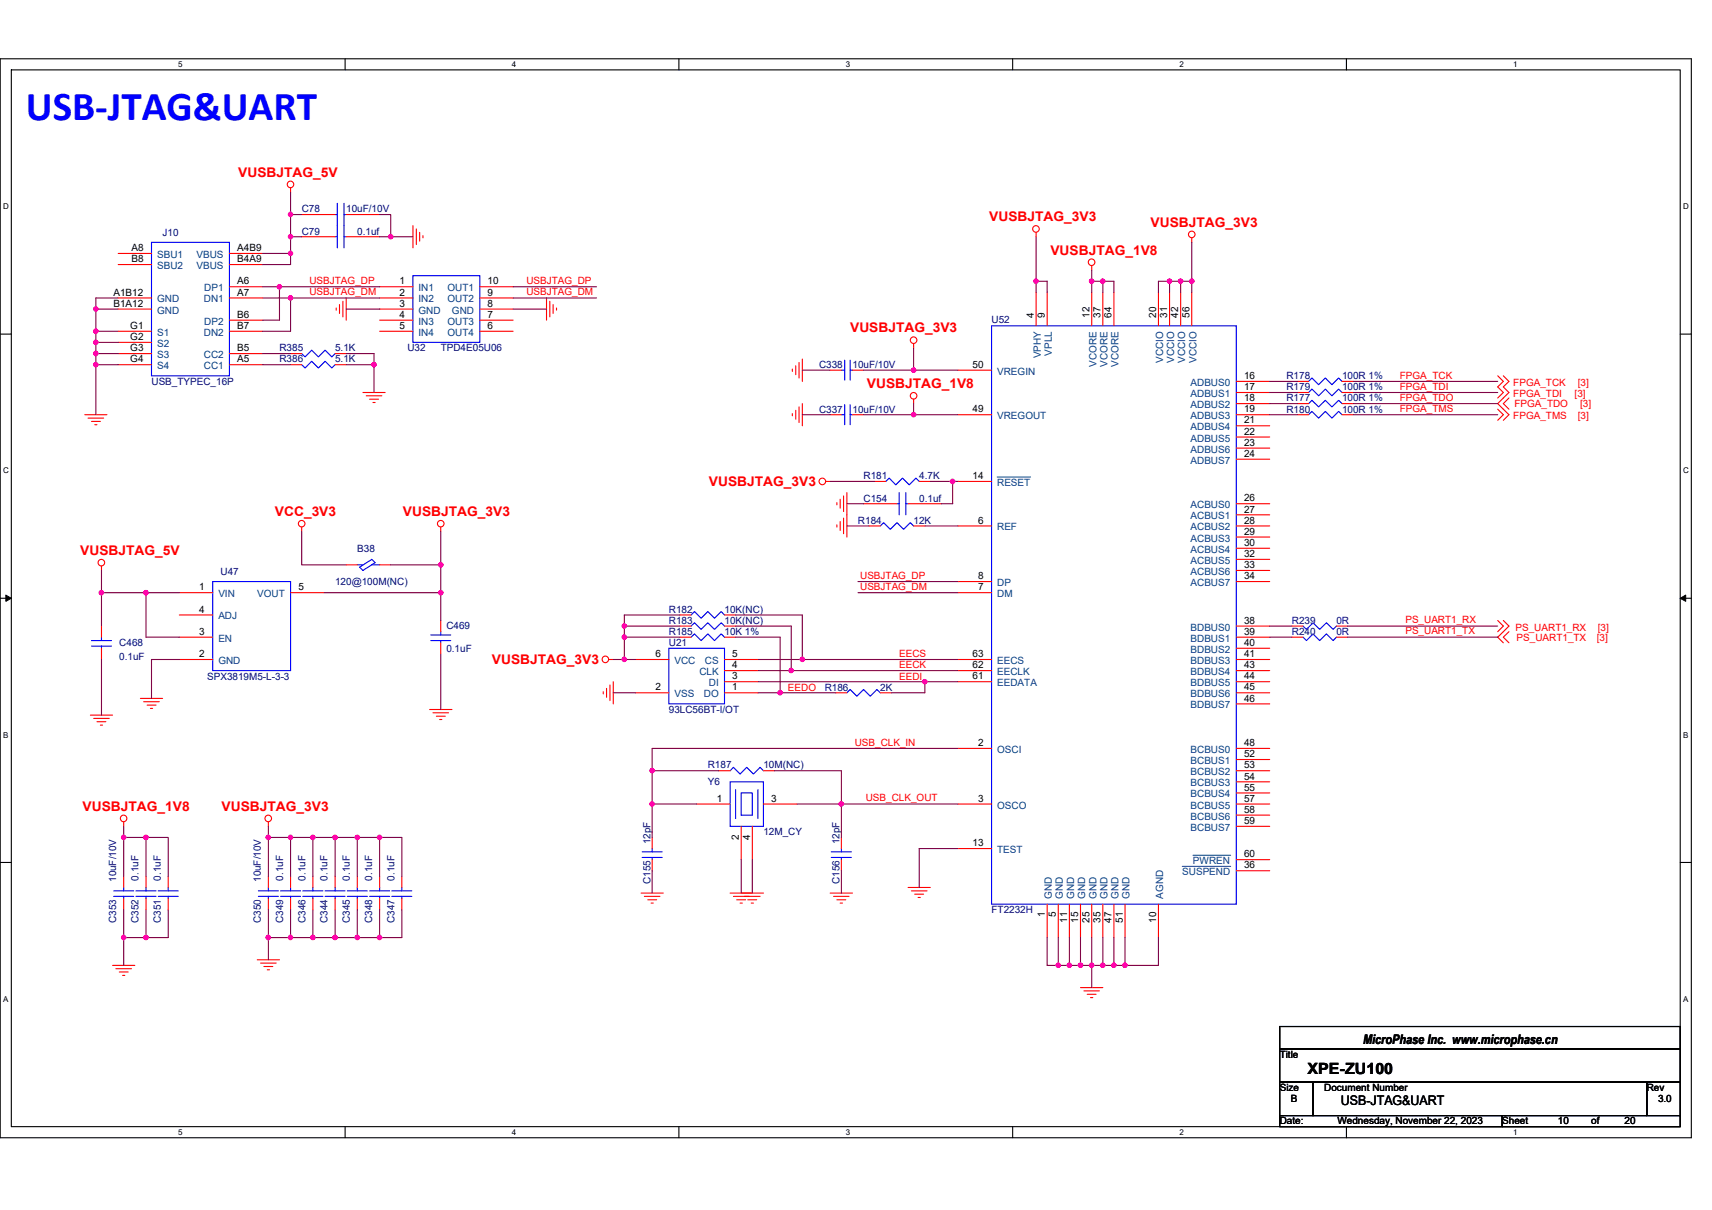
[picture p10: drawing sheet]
<svg xmlns="http://www.w3.org/2000/svg" width="297mm" height="210mm" viewBox="0 0 297 210" stroke-linecap="round" stroke-linejoin="round" font-family="sans-serif">
<path d="M0 10.2h293.5v187.2h-293.5zM2 12.1h289.5v183.4h-289.5z" fill="none" stroke="#000" stroke-width=".19"/>
<g fill="#fff">
<path d="M30.9 10.4h.8v1.6h-.8z"/>
<path d="M30.9 195.7h.8v1.6h-.8z"/>
</g>
<path d="M59.9 10.2v1.9M59.9 195.5v1.9" fill="none" stroke="#000" stroke-width=".19"/>
<g fill="#fff">
<path d="M88.8 10.4h.8v1.6h-.8z"/>
<path d="M88.8 195.7h.8v1.6h-.8z"/>
</g>
<path d="M117.8 10.2v1.9M117.8 195.5v1.9" fill="none" stroke="#000" stroke-width=".19"/>
<g fill="#fff">
<path d="M146.7 10.4h.8v1.6h-.8z"/>
<path d="M146.7 195.7h.8v1.6h-.8z"/>
</g>
<path d="M175.7 10.2v1.9M175.7 195.5v1.9" fill="none" stroke="#000" stroke-width=".19"/>
<g fill="#fff">
<path d="M204.7 10.4h.7v1.6h-.7z"/>
<path d="M204.7 195.7h.7v1.6h-.7z"/>
</g>
<path d="M233.6 10.2v1.9M233.6 195.5v1.9" fill="none" stroke="#000" stroke-width=".19"/>
<g fill="#fff">
<path d="M262.6 10.4h.7v1.6h-.7z"/>
<path d="M262.6 195.7h.7v1.6h-.7z"/>
<path d="M.5 35.1h1v1.5h-1z"/>
<path d="M292 35.1h1v1.5h-1z"/>
<path d="M.5 80.9h1v1.5h-1z"/>
<path d="M292 80.9h1v1.5h-1z"/>
</g>
<path d="M0 58h2M291.5 58h2" fill="none" stroke="#000" stroke-width=".19"/>
<g fill="#fff">
<path d="M.5 126.7h.9v1.6h-.9z"/>
<path d="M292 126.7h.9v1.6h-.9z"/>
</g>
<path d="M0 103.8h2M291.5 103.8h2" fill="none" stroke="#000" stroke-width=".19"/>
<path d="M1 103.3l1 .5-1 .6zM291.5 103.8l1-.5v1.1z" fill="#000" stroke="#000" stroke-width=".17"/>
<g fill="#fff">
<path d="M.5 172.6h.9v1.5h-.9z"/>
<path d="M292 172.6h.9v1.5h-.9z"/>
</g>
<path d="M0 149.7h2M291.5 149.7h2M222 178.1h69.5v3.9h-69.5zM222 182h69.5v5.8h-69.5zM222 187.8h5.8v5.8h-5.8zM222 193.6h38.6v1.9h-38.6zM227.8 187.8h57.9v5.8h-57.9zM260.6 193.6h30.9v1.9h-30.9zM285.7 187.8h5.8v5.8h-5.8z" fill="none" stroke="#000" stroke-width=".19"/>
<g fill="none" stroke="#f00" stroke-width=".19">
<path d="M50.4 32.6v.8M52.3 37.2h5.8M60.1 37.2h5.8M71.6 39.2v3.8M72.2 39.7v2.7M20.5 51.7h5.8M20.5 44h5.8M20.5 53.6h5.8M20.5 45.9h5.8M20.5 57.5h5.8M20.5 59.4h5.8M39.8 44h5.8"/>
<path d="M39.8 49.8h5.8M39.8 51.7h5.8M39.8 45.9h5.8M39.8 55.6h5.8M39.8 57.5h5.8M52.3 41.1h5.8M58.3 53.4v.4M58.9 52.9v1.5M59.5 52.3v2.7M60.1 51.7v3.9M60.1 41.1h5.8M65.9 49.8h5.7"/>
<path d="M65.9 51.7h5.7M65.9 53.6h5.7M65.9 55.6h5.7M65.9 57.5h5.7M72.8 40.3v1.5M73.4 40.9v.4M83.2 57.5h5.8M83.2 55.6h5.8M83.2 53.6h5.8M83.2 51.7h5.8M83.2 49.8h5.8M94.8 51.7v3.9"/>
<path d="M95.4 52.3v2.7M96 52.9v1.5M96.6 53.4v.4M158.5 59.6v.8M179.8 50.7v5.8M179.8 40.3v.8M181.7 50.7v5.8M189.4 50.7v5.8M189.4 46.1v.8M191.3 50.7v5.8M193.3 50.7v5.8M201 50.7v5.8"/>
<path d="M202.9 50.7v5.8M204.8 50.7v5.8M206.8 41.3v.8M206.8 50.7v5.8M14.7 72h3.9M15.3 72.6h2.7M15.9 73.1h1.5M16.4 73.7h.4M20.5 61.4h5.8M20.5 63.3h5.8M39.8 63.3h5.8M39.8 61.4h5.8"/>
<path d="M50.4 61.4h1.9M50.4 63.3h1.9M58.1 61.4h2M58.1 63.3h2M63 68.1h3.8M63.5 68.7h2.7M64.1 69.3h1.6M64.7 69.8h.4M137.5 71.8v.4M137.5 64.1v.4M138.1 71.2v1.5M138.1 63.5v1.5"/>
<path d="M138.6 70.6v2.7M138.6 62.9v2.7M139.2 70v3.9M139.2 62.3v3.9M144 72h2M144 64.2h2M147.9 72h1.9M147.9 64.2h1.9M158.5 69.3v.7M166.2 64.2h5.8M166.2 72h5.8M214.5 66.2h5.8"/>
<path d="M214.5 68.1h5.8M214.5 70h5.8M214.5 72h5.8M214.5 73.9h5.8M214.5 75.8h5.8M214.5 77.8h5.8M214.5 79.7h5.8M225.1 66.2h2M225.1 68.1h2M225.1 72h2M225.1 70h2M232.9 66.2h1.9"/>
<path d="M232.9 68.1h1.9M232.9 72h1.9M232.9 70h1.9M259.9 65.2l.9 1-.9 .9 .9 1-.9 1M259.9 71l.9 1-.9 .9M260.8 65.2l1 1-1 .9 1 1-1.9 1.9 1.9 2-1 .9M261.8 69.1l-1 .9 1 1M17.6 98.2v.8M52.3 91.5v.7M60.1 98h1.9M65.9 98h1.9M76.5 91.5v.7"/>
<path d="M143.3 83.5h.7M145.2 91.1v.4M145.2 87.2v.4M145.8 90.5v1.6M145.8 86.6v1.6M146.4 89.9v2.7M146.4 86.1v2.7M146.9 85.5v7.7M149.8 87.4h5.8M150.8 91.3h1.9M151.8 83.5h1.9M157.6 87.4h5.7"/>
<path d="M158.5 91.3h2M159.5 83.5h1.9M166.2 83.5h5.8M166.2 91.3h5.8M214.5 87.4h5.8M214.5 89.3h5.8M214.5 91.3h5.8M214.5 93.2h5.8M214.5 95.1h5.8M214.5 97.1h5.8M214.5 99h5.8M17.6 112.5v1.9"/>
<path d="M17.6 108.6v2M31.1 102.8h5.8M31.1 106.7h5.8M31.1 110.6h5.8M31.1 114.4h5.8M50.4 102.8h5.8M76.5 111.5v2M76.5 107.7v1.9M105.2 119.5v1.5M105.6 114.4h.8M105.8 118.9v2.7M106.4 118.3v3.9"/>
<path d="M110.3 114.4h5.8M118 110.6h1.9M118 106.7h1.9M118 108.6h1.9M125.7 118.3h5.8M125.7 116.4h5.8M125.7 114.4h5.8M125.7 110.6h1.9M125.7 106.7h1.9M125.7 108.6h1.9M166.2 102.8h5.8M166.2 100.9h5.8"/>
<path d="M166.2 116.4h5.8M166.2 114.4h5.8M166.2 118.3h5.8M214.5 100.9h5.8M214.5 108.6h5.8M214.5 110.6h5.8M214.5 112.5h5.8M214.5 114.4h5.8M214.5 116.4h5.8M214.5 118.3h5.8M224.2 108.6h1.9M224.2 110.6h1.9"/>
<path d="M231.9 108.6h1.9M231.9 110.6h1.9M259.9 107.7l.9 .9-.9 1M260.8 107.7l1 .9-1.9 2 .9 .9M261.8 109.6l-1 1 1 .9M15.7 124.1h3.8M16.3 124.7h2.7M16.8 125.2h1.6M17.4 125.8h.4M24.4 121.2h3.8M24.9 121.8h2.7M25.5 122.4h1.6"/>
<path d="M26.1 122.9h.4M74.5 123.1h3.9M75.1 123.7h2.7M75.7 124.3h1.6M76.3 124.9h.4M104.7 120v.4M110.3 120.2h5.8M120.9 139.5h5.8M124.7 133.8h2M125.7 120.2h5.8M132.5 139.5h5.8M132.5 133.8h1.9"/>
<path d="M145 120.2h1.9M152.7 120.2h2M166.2 129.9h5.8M166.2 139.5h5.8M214.5 129.9h5.8M214.5 131.8h5.8M214.5 133.8h5.8M214.5 135.7h5.8M214.5 137.6h5.8M214.5 139.5h5.8M214.5 120.2h5.8M214.5 122.2h5.8"/>
<path d="M21.5 142.6v.8M21.5 155.9v2M21.5 152.1v1.9M25.3 155.9v2M25.3 152.1v1.9M29.2 155.9v2M29.2 152.1v1.9M46.6 142.6v.8M46.6 155.9v2M46.6 152.1v1.9M50.4 155.9v2M50.4 152.1v1.9"/>
<path d="M54.3 155.9v2M54.3 152.1v1.9M58.1 155.9v2M58.1 152.1v1.9M62 155.9v2M62 152.1v1.9M65.9 155.9v2M65.9 152.1v1.9M69.7 155.9v2M69.7 152.1v1.9M111.2 155h3.9M111.8 155.6h2.7"/>
<path d="M112.4 156.1h1.5M113 156.7h.3M113.2 149.2v1.9M113.2 145.3v2M126.7 155h3.8M127.3 155.6h2.7M127.8 156.1h1.6M128.4 156.7h.4M128.6 143.4v5.8M128.6 155h3.9M129.2 155.6h2.7M129.7 156.1h1.6"/>
<path d="M130.3 156.7h.4M130.5 143.4v5.8M144 155h3.9M144.6 155.6h2.7M145.2 156.1h1.5M145.8 156.7h.4M146 149.2v1.9M146 145.3v2M157.6 154h3.8M158.1 154.6h2.7M158.7 155.2h1.5M159.3 155.7h.4"/>
<path d="M166.2 147.3h5.8M181.7 156.9v5.8M183.6 156.9v5.8M185.5 156.9v5.8M187.5 156.9v5.8M189.4 156.9v5.8M191.3 156.9v5.8M193.3 156.9v5.8M195.2 156.9v5.8M201 156.9v5.8M214.5 141.5h5.8M214.5 143.4h5.8"/>
<path d="M214.5 149.2h5.8M214.5 151.1h5.8M19.5 167.5h3.9M20.1 168.1h2.7M20.7 168.7h1.5M21.3 169.3h.4M44.6 166.6h3.9M45.2 167.1h2.7M45.8 167.7h1.5M46.4 168.3h.4M187.5 171.4h3.8M188.1 172h2.7"/>
<path d="M188.6 172.6h1.6M189.2 173.1h.4"/>
<circle cx="50.4" cy="32" r=".57"/>
<circle cx="179.7" cy="39.7" r=".57"/>
<circle cx="158.5" cy="59" r=".57"/>
<circle cx="189.4" cy="45.5" r=".57"/>
<circle cx="206.8" cy="40.7" r=".57"/>
<circle cx="158.5" cy="68.7" r=".57"/>
<circle cx="17.6" cy="97.6" r=".57"/>
<circle cx="52.3" cy="90.9" r=".57"/>
<circle cx="76.5" cy="90.9" r=".57"/>
<circle cx="142.7" cy="83.5" r=".57"/>
<circle cx="105" cy="114.4" r=".57"/>
<circle cx="21.4" cy="142" r=".57"/>
<circle cx="46.5" cy="142" r=".57"/>
</g>
<g fill="none" stroke="#00f" stroke-width=".19">
<path d="M58.1 37.2h.4M58.5 35.3v7.7M59.7 35.3v7.7M59.7 37.2h.4M26.3 42.1h13.5v23.1h-13.5zM58.1 41.1h.4M59.7 41.1h.4M71.6 47.8h11.6v11.6h-11.6zM172 56.5h42.5v100.4h-42.5zM52.3 61.4l.6 .5 1.2-1.1 1.1 1.1 1.2-1.1 1.2 1.1 .5-.5M52.3 63.3l.6 .6 1.2-1.2 1.1 1.2 1.2-1.2 1.2 1.2 .5-.6M146 72h.6"/>
<path d="M146 64.2h.6M146.6 70.2v3.5M146.6 62.5v3.5M147.5 72h.4M147.5 64.2h.4M147.5 70.2v3.5M147.5 62.5v3.5M227.1 66.2l.5-.6 1.2 1.2 1.2-1.2 1.1 1.2 1.2-1.2 .6 .6M227.1 68.1l.5-.6 1.2 1.2 1.2-1.2 1.1 1.2 1.2-1.2 .6 .6M227.1 72l.5-.6 1.2 1.2 1.2-1.2 1.1 1.2 1.2-1.2 .6 .6M227.1 70l.5-.5 1.2 1.1 1.2-1.1 1.1 1.1 1.2-1.1 .6 .5M62 98h1"/>
<path d="M62.4 98.4l2.1-1.3 .6 .5-2.1 1.4zM64.5 98h1.4M152.7 91.3l.6-.6 1.2 1.2 1.1-1.2 1.2 1.2 1.1-1.2 .6 .6M153.7 83.5l.6-.5 1.1 1.1 1.2-1.1 1.2 1.1 1.1-1.1 .6 .5M155.6 87.4h.4M156 85.5v3.8M157.2 85.5v3.8M157.2 87.4h.4M15.9 111.2h3.4M15.9 112.1h3.4M17.6 112.1v.4M17.6 110.6v.6"/>
<path d="M36.9 100.9h13.5v15.5h-13.5zM74.7 110.2h3.5M74.7 111.2h3.5M76.5 111.2v.3M76.5 109.6v.6M116.1 112.5h9.6v9.7h-9.6zM119.9 110.6l.6-.6 1.1 1.2 1.2-1.2 1.2 1.2 1.1-1.2 .6 .6M119.9 106.7l.6-.6 1.1 1.2 1.2-1.2 1.2 1.2 1.1-1.2 .6 .6M119.9 108.6l.6-.5 1.1 1.1 1.2-1.1 1.2 1.1 1.1-1.1 .6 .5M226.1 108.6l.6 .6 1.1-1.1 1.2 1.1 1.1-1.1 1.2 1.1 .6-.6M226.1 110.6l.6 .6 1.1-1.2 1.2 1.2 1.1-1.2 1.2 1.2 .6-.6M126.7 135.7h5.8v7.7h-5.8z"/>
<path d="M126.7 133.8l.6-.6 1.1 1.1 1.2-1.1 1.1 1.1 1.2-1.1 .6 .6M127.6 137v5M128.6 137.6h1.9v3.9h-1.9zM131.5 137v5M146.9 120.2l.6-.5 1.2 1.1 1.1-1.1 1.2 1.1 1.1-1.1 .6 .5M19.7 154.6h3.5M19.7 155.6h3.5M21.5 155.6v.3M21.5 154v.6M23.6 154.6h3.5M23.6 155.6h3.5M25.3 155.6v.3"/>
<path d="M25.3 154v.6M27.4 154.6h3.5M27.4 155.6h3.5M29.2 155.6v.3M29.2 154v.6M44.8 154.6h3.5M44.8 155.6h3.5M46.6 155.6v.3M46.6 154v.6M48.7 154.6h3.5M48.7 155.6h3.5M50.4 155.6v.3"/>
<path d="M50.4 154v.6M52.5 154.6h3.5M52.5 155.6h3.5M54.3 155.6v.3M54.3 154v.6M56.4 154.6h3.5M56.4 155.6h3.5M58.1 155.6v.3M58.1 154v.6M60.3 154.6h3.4M60.3 155.6h3.4M62 155.6v.3"/>
<path d="M62 154v.6M64.1 154.6h3.5M64.1 155.6h3.5M65.9 155.6v.3M65.9 154v.6M68 154.6h3.5M68 155.6h3.5M69.7 155.6v.3M69.7 154v.6M111.4 147.8h3.5M111.4 148.8h3.5M113.2 148.8v.4"/>
<path d="M113.2 147.3v.5M144.2 147.8h3.5M144.2 148.8h3.5M146 148.8v.4M146 147.3v.5"/>
</g>
<path d="M173 82.8h5.8M205.1 150.3h8.4M207 148.4h6.5" fill="none" stroke="#004080" stroke-width=".17"/>
<g fill="none" stroke="#800040" stroke-width=".19">
<path d="M50.4 33.4v3.8M50.4 37.2h1.9M50.4 37.2v3.9M65.9 37.2h1.9v3.9M16.6 57.5h3.9M16.6 59.4h3.9M16.6 57.5v1.9M16.6 53.6v3.9M16.6 59.4v2M16.6 53.6h3.9M20.5 51.7h-3.9v1.9M45.6 44h4.8"/>
<path d="M45.6 49.8h2.9M45.6 51.7h4.8M48.5 49.8h17.4M48.5 49.8v5.8h-2.9M50.4 51.7v5.8h-4.8M50.4 41.1v2.9M50.4 44v1.9h-4.8M50.4 51.7h15.5M50.4 41.1h1.9M60.1 53.6h5.8M65.9 41.1h1.9M67.8 41.1h3.8"/>
<path d="M89 49.8h14.5M89 51.7h14.5M89 53.6h5.8M179.8 48.8v1.9M179.8 48.8h1.9v1.9M179.8 41.1v7.7M189.4 46.9v1.9M189.4 48.8v1.9M189.4 48.8h1.9M191.3 48.8v1.9M191.3 48.8h2v1.9M202.9 48.8h-1.9v1.9"/>
<path d="M202.9 48.8v1.9M202.9 48.8h1.9M204.8 48.8v1.9M204.8 48.8h2M206.8 42.1v6.7M206.8 48.8v1.9M16.6 61.4h3.9M16.6 63.3h3.9M16.6 61.4v1.9M16.6 63.3v8.7M45.6 61.4h4.8M45.6 63.3h4.8"/>
<path d="M60.1 61.4h4.8v1.9M60.1 63.3h4.8M64.9 63.3v4.8M139.2 72h4.8M139.2 64.2h4.8M149.8 64.2h16.4M149.8 72h8.7M158.5 72h7.7M158.5 60.4v3.8M158.5 70v2M220.3 66.2h4.8M220.3 68.1h4.8"/>
<path d="M220.3 70h4.8M220.3 72h4.8M234.8 68.1h25.1M234.8 66.2h25.1M234.8 72h25.1M234.8 70h25.1M17.6 99v3.8M52.3 92.2v5.8h7.8M67.8 98h8.7M76.5 92.2v5.8M76.5 98v4.8M144 83.5h7.8"/>
<path d="M146.9 87.4h2.9M146.9 91.3h3.9M160.5 91.3h5.7M161.4 83.5h3.9M165.3 83.5v3.9h-2M165.3 83.5h.9M17.6 102.8h7.7M17.6 102.8v5.8M17.6 114.4v9.7M25.3 102.8h5.8M25.3 102.8v7.8h5.8M31.1 114.4h-4.8v6.8"/>
<path d="M56.2 102.8h20.3M76.5 102.8v4.9M76.5 113.5v9.6M106.4 114.4h1.9M108.3 108.6h9.7M108.3 108.6v2M108.3 114.4h2M108.3 110.6v3.8M108.3 110.6h9.7M118 106.7h-9.7v1.9M127.6 106.7h11.6v7.7M127.6 108.6h9.7v7.8"/>
<path d="M127.6 110.6h7.8v9.6M131.5 118.3h29M131.5 114.4h7.7M131.5 116.4h5.8M137.3 116.4h28.9M139.2 114.4h27M148.9 102.8h17.3M148.9 100.9h17.3M160.5 118.3v1.9h-5.8M160.5 118.3h5.7M220.3 110.6h3.9M220.3 108.6h3.9"/>
<path d="M233.8 110.6h26.1M233.8 108.6h26.1M106.4 120.2h3.9M113.2 139.5h7.7M113.2 139.5v5.8M113.2 133.8v5.7M113.2 133.8h11.5M131.5 120.2h3.9M134.4 133.8h11.6v5.7h20.2M135.4 120.2h9.6M138.3 139.5h7.7v5.8M166.2 129.9h-53v3.9"/>
<path d="M21.5 143.4v1.9M21.5 145.3v6.8M21.5 157.9v4.8M21.5 145.3h3.8M25.3 145.3v6.8M25.3 145.3h3.9v6.8M25.3 157.9v4.8M29.2 157.9v4.8h-3.9M46.6 145.3h3.8M46.6 143.4v1.9M46.6 145.3v6.8M46.6 157.9v4.8"/>
<path d="M50.4 157.9v4.8M50.4 145.3h3.9M50.4 145.3v6.8M54.3 145.3h3.8M54.3 145.3v6.8M54.3 157.9v4.8M58.1 145.3v6.8M58.1 157.9v4.8M58.1 145.3h3.9M62 145.3h3.9M62 145.3v6.8M62 157.9v4.8"/>
<path d="M65.9 145.3v6.8M65.9 145.3h3.8v6.8M65.9 157.9v4.8M69.7 157.9v4.8h-3.8M113.2 151.1v3.9M128.6 149.2v5.8M130.5 149.2v5.8M146 151.1v3.9M166.2 147.3h-6.7v6.7M21.5 162.7v4.8M21.5 162.7h3.8M46.6 162.7h3.8"/>
<path d="M46.6 162.7v3.9M50.4 162.7h3.9M54.3 162.7h3.8M58.1 162.7h3.9M62 162.7h3.9M181.7 162.7v4.8h1.9M183.6 162.7v4.8M183.6 167.5h1.9M185.5 162.7v4.8M185.5 167.5h2M187.5 167.5h1.9M187.5 162.7v4.8"/>
<path d="M189.4 162.7v4.8M189.4 167.5v3.9M189.4 167.5h1.9M191.3 162.7v4.8M191.3 167.5h2M193.3 167.5h1.9M193.3 162.7v4.8M195.2 162.7v4.8M201 162.7v4.8h-5.8"/>
</g>
<g fill="#f0f" stroke="#f0f" stroke-width=".19">
<circle cx="158.5" cy="64.2" r=".38"/>
<circle cx="158.5" cy="72" r=".38"/>
<circle cx="146" cy="139.5" r=".38"/>
<circle cx="113.1" cy="139.5" r=".38"/>
<circle cx="113.1" cy="133.7" r=".38"/>
<circle cx="25.3" cy="102.8" r=".38"/>
<circle cx="76.5" cy="102.8" r=".38"/>
<circle cx="17.6" cy="102.8" r=".38"/>
<circle cx="76.5" cy="98" r=".38"/>
<circle cx="185.5" cy="167.5" r=".38"/>
<circle cx="183.6" cy="167.5" r=".38"/>
<circle cx="187.5" cy="167.5" r=".38"/>
<circle cx="189.4" cy="167.5" r=".38"/>
<circle cx="191.3" cy="167.5" r=".38"/>
<circle cx="139.2" cy="114.4" r=".38"/>
<circle cx="137.3" cy="116.4" r=".38"/>
<circle cx="108.3" cy="110.6" r=".38"/>
<circle cx="108.3" cy="114.4" r=".38"/>
<circle cx="135.3" cy="120.2" r=".38"/>
<circle cx="160.4" cy="118.3" r=".38"/>
<circle cx="193.3" cy="167.5" r=".38"/>
<circle cx="108.3" cy="108.6" r=".38"/>
<circle cx="195.2" cy="167.5" r=".38"/>
<circle cx="179.7" cy="48.8" r=".38"/>
<circle cx="65.9" cy="145.3" r=".38"/>
<circle cx="191.3" cy="48.8" r=".38"/>
<circle cx="189.4" cy="48.8" r=".38"/>
<circle cx="165.3" cy="83.5" r=".38"/>
<circle cx="21.4" cy="145.3" r=".38"/>
<circle cx="202.9" cy="48.8" r=".38"/>
<circle cx="206.8" cy="48.8" r=".38"/>
<circle cx="204.8" cy="48.8" r=".38"/>
<circle cx="25.3" cy="145.3" r=".38"/>
<circle cx="50.4" cy="51.7" r=".38"/>
<circle cx="48.5" cy="49.8" r=".38"/>
<circle cx="64.9" cy="63.3" r=".38"/>
<circle cx="67.8" cy="41.1" r=".38"/>
<circle cx="50.4" cy="37.2" r=".38"/>
<circle cx="50.4" cy="44" r=".38"/>
<circle cx="50.4" cy="41.1" r=".38"/>
<circle cx="16.6" cy="53.6" r=".38"/>
<circle cx="16.6" cy="59.4" r=".38"/>
<circle cx="16.6" cy="57.5" r=".38"/>
<circle cx="16.6" cy="61.3" r=".38"/>
<circle cx="16.6" cy="63.3" r=".38"/>
<circle cx="50.4" cy="145.3" r=".38"/>
<circle cx="46.5" cy="145.3" r=".38"/>
<circle cx="62" cy="145.3" r=".38"/>
<circle cx="58.1" cy="145.3" r=".38"/>
<circle cx="54.3" cy="145.3" r=".38"/>
<circle cx="65.8" cy="162.7" r=".38"/>
<circle cx="46.5" cy="162.7" r=".38"/>
<circle cx="50.4" cy="162.7" r=".38"/>
<circle cx="54.3" cy="162.7" r=".38"/>
<circle cx="58.1" cy="162.7" r=".38"/>
<circle cx="62" cy="162.7" r=".38"/>
<circle cx="25.3" cy="162.7" r=".38"/>
<circle cx="21.4" cy="162.7" r=".38"/>
</g>
<text font-size="7.1" fill="#00f" x="4.5" y="20.8">USB‐JTAG&amp;UART</text>
<text font-size="2.7" x="226.9" y="186.4">XPE-ZU100</text>
<g font-size="2.3" fill="#f00">
<text x="41.3" y="30.7">VUSBJTAG_5V</text>
<text x="171.6" y="38.4">VUSBJTAG_3V3</text>
<text x="199.6" y="39.4">VUSBJTAG_3V3</text>
<text x="182.3" y="44.2">VUSBJTAG_1V8</text>
<text x="147.5" y="57.7">VUSBJTAG_3V3</text>
<text x="150.4" y="67.4">VUSBJTAG_1V8</text>
<text x="47.7" y="89.6">VCC_3V3</text>
<text x="69.9" y="89.6">VUSBJTAG_3V3</text>
<text x="123" y="84.3">VUSBJTAG_3V3</text>
<text x="13.9" y="96.3">VUSBJTAG_5V</text>
<text x="85.4" y="115.2">VUSBJTAG_3V3</text>
<text x="14.3" y="140.7">VUSBJTAG_1V8</text>
<text x="38.5" y="140.7">VUSBJTAG_3V3</text>
</g>
<g font-size="2.3">
<text x="236.5" y="181.1">MicroPhase Inc. www.microphase.cn</text>
<text x="232.6" y="191.8">USB-JTAG&amp;UART</text>
</g>
<g font-size="1.7" fill="#000080">
<text x="28.2" y="40.9">J10</text>
<text x="52.3" y="40.7">C79</text>
<text x="52.3" y="36.8">C78</text>
<text x="60.1" y="36.8">10uF/10V</text>
<text x="62" y="40.7">0.1uf</text>
<text x="172" y="56.1">U52</text>
<text x="48.5" y="61">R385</text>
<text x="48.5" y="62.9">R386</text>
<text x="58.1" y="61">5.1K</text>
<text x="58.1" y="62.9">5.1K</text>
<text x="70.7" y="61">U32</text>
<text x="76.5" y="61">TPD4E05U06</text>
<text x="142.1" y="63.9">C338</text>
<text x="147.9" y="63.9">10uF/10V</text>
<text x="223.2" y="65.8">R178</text>
<text x="232.9" y="65.8">100R 1%</text>
<text x="26.3" y="66.8">USB_TYPEC_16P</text>
<text x="142.1" y="71.6">C337</text>
<text x="147.9" y="71.6">10uF/10V</text>
<text x="223.2" y="67.7">R179</text>
<text x="223.2" y="71.6">R180</text>
<text x="223.2" y="69.7">R177</text>
<text x="232.9" y="67.7">100R 1%</text>
<text x="232.9" y="71.6">100R 1%</text>
<text x="232.9" y="69.7">100R 1%</text>
<text x="149.8" y="83.2">R181</text>
<text x="159.5" y="83.2">4.7K</text>
<text x="149.8" y="87">C154</text>
<text x="159.5" y="87">0.1uf</text>
<text x="62" y="95.7">B38</text>
<text x="148.9" y="90.9">R184</text>
<text x="158.5" y="90.9">12K</text>
<text x="38.3" y="99.8">U47</text>
<text x="58.1" y="101.5">120@100M(NC)</text>
<text x="116.1" y="106.3">R182</text>
<text x="125.7" y="106.3">10K(NC)</text>
<text x="20.7" y="112.1">C468</text>
<text x="77.4" y="109.2">C469</text>
<text x="77.4" y="113.1">0.1uF</text>
<text x="116.1" y="112.1">U21</text>
<text x="116.1" y="110.2">R185</text>
<text x="116.1" y="108.3">R183</text>
<text x="125.7" y="110.2">10K 1%</text>
<text x="125.7" y="108.3">10K(NC)</text>
<text x="224.2" y="108.3">R239</text>
<text x="224.2" y="110.2">R240</text>
<text x="231.9" y="108.3">0R</text>
<text x="231.9" y="110.2">0R</text>
<text x="20.7" y="114.4">0.1uF</text>
<text x="35.9" y="117.9">SPX3819M5-L-3-3</text>
<text x="143.1" y="119.8">R186</text>
<text x="152.7" y="119.8">2K</text>
<text x="116.1" y="123.7">93LC56BT-I/OT</text>
<text x="122.8" y="136.2">Y6</text>
<text x="122.8" y="133.3">R187</text>
<text x="132.5" y="133.3">10M(NC)</text>
<text x="112.8" y="146.5" transform="rotate(-90 112.8 146.5)">12pF</text>
<text x="132.5" y="144.9">12M_CY</text>
<text x="145.6" y="146.5" transform="rotate(-90 145.6 146.5)">12pF</text>
<text x="20.2" y="153.1" transform="rotate(-90 20.2 153.1)">10uF/10V</text>
<text x="24" y="152.8" transform="rotate(-90 24 152.8)">0.1uF</text>
<text x="27.9" y="152.8" transform="rotate(-90 27.9 152.8)">0.1uF</text>
<text x="45.3" y="153.1" transform="rotate(-90 45.3 153.1)">10uF/10V</text>
<text x="49.1" y="152.8" transform="rotate(-90 49.1 152.8)">0.1uF</text>
<text x="53" y="152.8" transform="rotate(-90 53 152.8)">0.1uF</text>
<text x="56.9" y="152.8" transform="rotate(-90 56.9 152.8)">0.1uF</text>
<text x="60.7" y="152.8" transform="rotate(-90 60.7 152.8)">0.1uF</text>
<text x="64.6" y="152.8" transform="rotate(-90 64.6 152.8)">0.1uF</text>
<text x="68.4" y="152.8" transform="rotate(-90 68.4 152.8)">0.1uF</text>
<text x="112.8" y="153.4" transform="rotate(-90 112.8 153.4)">C155</text>
<text x="145.6" y="153.4" transform="rotate(-90 145.6 153.4)">C156</text>
<text x="20.2" y="160.2" transform="rotate(-90 20.2 160.2)">C353</text>
<text x="24" y="160.2" transform="rotate(-90 24 160.2)">C352</text>
<text x="27.9" y="160.2" transform="rotate(-90 27.9 160.2)">C351</text>
<text x="45.3" y="160.2" transform="rotate(-90 45.3 160.2)">C350</text>
<text x="49.1" y="160.2" transform="rotate(-90 49.1 160.2)">C349</text>
<text x="53" y="160.2" transform="rotate(-90 53 160.2)">C346</text>
<text x="56.9" y="160.2" transform="rotate(-90 56.9 160.2)">C344</text>
<text x="60.7" y="160.2" transform="rotate(-90 60.7 160.2)">C345</text>
<text x="64.6" y="160.2" transform="rotate(-90 64.6 160.2)">C348</text>
<text x="68.4" y="160.2" transform="rotate(-90 68.4 160.2)">C347</text>
<text x="172" y="158.5">FT2232H</text>
</g>
<g font-size="1.7">
<text x="22.8" y="43.6">A8</text>
<text x="22.8" y="45.5">B8</text>
<text x="41.2" y="43.6">A4B9</text>
<text x="41.2" y="45.5">B4A9</text>
<text x="19.7" y="51.3">A1B12</text>
<text x="19.7" y="53.2">B1A12</text>
<text x="41.2" y="51.3">A7</text>
<text x="41.2" y="49.4">A6</text>
<text x="69.3" y="49.4">1</text>
<text x="69.3" y="51.3">2</text>
<text x="69.3" y="53.2">3</text>
<text x="84.6" y="53.2">8</text>
<text x="84.6" y="51.3">9</text>
<text x="84.6" y="49.4">10</text>
<text x="22.6" y="57.1">G1</text>
<text x="22.6" y="59">G2</text>
<text x="41.2" y="57.1">B7</text>
<text x="41.2" y="55.2">B6</text>
<text x="69.3" y="55.2">4</text>
<text x="69.3" y="57.1">5</text>
<text x="84.6" y="57.1">6</text>
<text x="84.6" y="55.2">7</text>
<text x="179.4" y="55.2" transform="rotate(-90 179.4 55.2)">4</text>
<text x="181.3" y="55.2" transform="rotate(-90 181.3 55.2)">9</text>
<text x="189" y="55.2" transform="rotate(-90 189 55.2)">12</text>
<text x="190.9" y="55.2" transform="rotate(-90 190.9 55.2)">37</text>
<text x="192.9" y="55.2" transform="rotate(-90 192.9 55.2)">64</text>
<text x="200.6" y="55.2" transform="rotate(-90 200.6 55.2)">20</text>
<text x="202.5" y="55.2" transform="rotate(-90 202.5 55.2)">31</text>
<text x="204.4" y="55.2" transform="rotate(-90 204.4 55.2)">42</text>
<text x="206.4" y="55.2" transform="rotate(-90 206.4 55.2)">56</text>
<text x="22.6" y="61">G3</text>
<text x="22.6" y="62.9">G4</text>
<text x="41.2" y="62.9">A5</text>
<text x="41.2" y="61">B5</text>
<text x="168.7" y="63.8">50</text>
<text x="215.9" y="65.8">16</text>
<text x="168.7" y="71.6">49</text>
<text x="215.9" y="67.7">17</text>
<text x="215.9" y="69.6">18</text>
<text x="215.9" y="71.6">19</text>
<text x="215.9" y="73.5">21</text>
<text x="215.9" y="75.4">22</text>
<text x="215.9" y="77.4">23</text>
<text x="168.7" y="83.1">14</text>
<text x="215.9" y="79.3">24</text>
<text x="215.9" y="87">26</text>
<text x="215.9" y="88.9">27</text>
<text x="169.7" y="90.9">6</text>
<text x="215.9" y="90.9">28</text>
<text x="215.9" y="92.8">29</text>
<text x="215.9" y="94.7">30</text>
<text x="169.7" y="100.5">8</text>
<text x="215.9" y="96.7">32</text>
<text x="215.9" y="98.6">33</text>
<text x="215.9" y="100.5">34</text>
<text x="34.6" y="102.4">1</text>
<text x="34.6" y="106.3">4</text>
<text x="51.8" y="102.4">5</text>
<text x="169.7" y="102.4">7</text>
<text x="34.6" y="110.2">3</text>
<text x="215.9" y="108.2">38</text>
<text x="215.9" y="110.2">39</text>
<text x="215.9" y="112.1">40</text>
<text x="34.6" y="114">2</text>
<text x="113.7" y="119.8">2</text>
<text x="113.7" y="114">6</text>
<text x="127.1" y="117.9">3</text>
<text x="127.1" y="114">5</text>
<text x="127.1" y="119.8">1</text>
<text x="127.1" y="116">4</text>
<text x="168.7" y="116">62</text>
<text x="168.7" y="114">63</text>
<text x="168.7" y="117.9">61</text>
<text x="215.9" y="114">41</text>
<text x="215.9" y="116">43</text>
<text x="215.9" y="117.9">44</text>
<text x="215.9" y="119.8">45</text>
<text x="215.9" y="121.8">46</text>
<text x="169.7" y="129.5">2</text>
<text x="215.9" y="129.5">48</text>
<text x="215.9" y="131.4">52</text>
<text x="215.9" y="133.4">53</text>
<text x="215.9" y="135.3">54</text>
<text x="215.9" y="137.2">55</text>
<text x="124.4" y="139.1">1</text>
<text x="133.8" y="139.1">3</text>
<text x="169.7" y="139.1">3</text>
<text x="215.9" y="139.1">57</text>
<text x="215.9" y="141.1">58</text>
<text x="215.9" y="143">59</text>
<text x="128.2" y="145.7" transform="rotate(-90 128.2 145.7)">2</text>
<text x="130.1" y="145.7" transform="rotate(-90 130.1 145.7)">4</text>
<text x="168.7" y="146.9">13</text>
<text x="215.9" y="148.8">60</text>
<text x="215.9" y="150.7">36</text>
<text x="181.3" y="159.2" transform="rotate(-90 181.3 159.2)">1</text>
<text x="183.2" y="159.2" transform="rotate(-90 183.2 159.2)">5</text>
<text x="185.1" y="160.2" transform="rotate(-90 185.1 160.2)">11</text>
<text x="187.1" y="160.2" transform="rotate(-90 187.1 160.2)">15</text>
<text x="189" y="160.2" transform="rotate(-90 189 160.2)">25</text>
<text x="190.9" y="160.2" transform="rotate(-90 190.9 160.2)">35</text>
<text x="192.9" y="160.2" transform="rotate(-90 192.9 160.2)">47</text>
<text x="194.8" y="160.2" transform="rotate(-90 194.8 160.2)">51</text>
<text x="200.6" y="160.2" transform="rotate(-90 200.6 160.2)">10</text>
<text x="222" y="183.6">Title</text>
<text x="222" y="189.3">Size</text>
<text x="224" y="191.3">B</text>
<text x="229.8" y="189.3">Document Number</text>
<text x="285.7" y="189.3">Rev</text>
<text x="287.7" y="191.3">3.0</text>
<text x="222" y="195.1">Date:</text>
<text x="232.1" y="195.1">Wednesday, November 22, 2023</text>
<text x="260.6" y="195.1">Sheet</text>
<text x="270.3" y="195.1">10</text>
<text x="276.1" y="195.1">of</text>
<text x="281.9" y="195.1">20</text>
</g>
<g font-size="1.7" fill="#004080">
<text x="27.3" y="44.8">SBU1</text>
<text x="27.3" y="46.7">SBU2</text>
<text x="34.1" y="44.8">VBUS</text>
<text x="34.1" y="46.7">VBUS</text>
<text x="27.3" y="52.5">GND</text>
<text x="35.4" y="52.5">DN1</text>
<text x="35.5" y="50.5">DP1</text>
<text x="72.6" y="50.5">IN1</text>
<text x="72.6" y="52.5">IN2</text>
<text x="77.6" y="52.5">OUT2</text>
<text x="77.6" y="50.5">OUT1</text>
<text x="27.3" y="54.4">GND</text>
<text x="27.3" y="58.3">S1</text>
<text x="35.4" y="58.3">DN2</text>
<text x="35.5" y="56.3">DP2</text>
<text x="72.6" y="54.4">GND</text>
<text x="72.6" y="56.3">IN3</text>
<text x="72.6" y="58.3">IN4</text>
<text x="77.6" y="58.3">OUT4</text>
<text x="77.6" y="56.3">OUT3</text>
<text x="78.4" y="54.4">GND</text>
<text x="27.3" y="60.2">S2</text>
<text x="27.3" y="62.1">S3</text>
<text x="27.3" y="64.1">S4</text>
<text x="35.4" y="64.1">CC1</text>
<text x="35.4" y="62.1">CC2</text>
<text x="173" y="65">VREGIN</text>
<text x="180.6" y="62.2" transform="rotate(-90 180.6 62.2)">VPHY</text>
<text x="182.5" y="61.7" transform="rotate(-90 182.5 61.7)">VPLL</text>
<text x="190.2" y="63.6" transform="rotate(-90 190.2 63.6)">VCORE</text>
<text x="192.1" y="63.6" transform="rotate(-90 192.1 63.6)">VCORE</text>
<text x="194.1" y="63.6" transform="rotate(-90 194.1 63.6)">VCORE</text>
<text x="201.8" y="63" transform="rotate(-90 201.8 63)">VCCIO</text>
<text x="203.7" y="63" transform="rotate(-90 203.7 63)">VCCIO</text>
<text x="205.7" y="63" transform="rotate(-90 205.7 63)">VCCIO</text>
<text x="207.6" y="63" transform="rotate(-90 207.6 63)">VCCIO</text>
<text x="206.6" y="67">ADBUS0</text>
<text x="206.6" y="68.9">ADBUS1</text>
<text x="206.6" y="70.8">ADBUS2</text>
<text x="173" y="72.7">VREGOUT</text>
<text x="206.6" y="72.7">ADBUS3</text>
<text x="206.6" y="74.7">ADBUS4</text>
<text x="206.6" y="76.6">ADBUS5</text>
<text x="206.6" y="78.5">ADBUS6</text>
<text x="206.6" y="80.5">ADBUS7</text>
<text x="173" y="84.3">RESET</text>
<text x="206.6" y="88.2">ACBUS0</text>
<text x="173" y="92.1">REF</text>
<text x="206.6" y="90.1">ACBUS1</text>
<text x="206.6" y="92.1">ACBUS2</text>
<text x="206.6" y="94">ACBUS3</text>
<text x="206.6" y="95.9">ACBUS4</text>
<text x="173" y="101.7">DP</text>
<text x="206.6" y="97.9">ACBUS5</text>
<text x="206.6" y="99.8">ACBUS6</text>
<text x="206.6" y="101.7">ACBUS7</text>
<text x="37.9" y="103.6">VIN</text>
<text x="37.9" y="107.5">ADJ</text>
<text x="44.6" y="103.6">VOUT</text>
<text x="173" y="103.6">DM</text>
<text x="37.9" y="111.4">EN</text>
<text x="206.6" y="109.4">BDBUS0</text>
<text x="206.6" y="111.4">BDBUS1</text>
<text x="206.6" y="113.3">BDBUS2</text>
<text x="37.9" y="115.2">GND</text>
<text x="117" y="115.2">VCC</text>
<text x="121.3" y="117.2">CLK</text>
<text x="122.3" y="115.2">CS</text>
<text x="123" y="119.1">DI</text>
<text x="173" y="117.2">EECLK</text>
<text x="173" y="115.2">EECS</text>
<text x="173" y="119.1">EEDATA</text>
<text x="206.6" y="115.2">BDBUS3</text>
<text x="206.6" y="117.2">BDBUS4</text>
<text x="206.6" y="119.1">BDBUS5</text>
<text x="117" y="121">VSS</text>
<text x="122.1" y="121">DO</text>
<text x="206.6" y="121">BDBUS6</text>
<text x="206.6" y="122.9">BDBUS7</text>
<text x="173" y="130.7">OSCI</text>
<text x="206.6" y="130.7">BCBUS0</text>
<text x="206.6" y="132.6">BCBUS1</text>
<text x="206.6" y="134.5">BCBUS2</text>
<text x="206.6" y="136.5">BCBUS3</text>
<text x="173" y="140.3">OSCO</text>
<text x="206.6" y="138.4">BCBUS4</text>
<text x="206.6" y="140.3">BCBUS5</text>
<text x="206.6" y="142.2">BCBUS6</text>
<text x="173" y="148">TEST</text>
<text x="206.6" y="144.2">BCBUS7</text>
<text x="207" y="150">PWREN</text>
<text x="182.5" y="155.9" transform="rotate(-90 182.5 155.9)">GND</text>
<text x="184.4" y="155.9" transform="rotate(-90 184.4 155.9)">GND</text>
<text x="186.3" y="155.9" transform="rotate(-90 186.3 155.9)">GND</text>
<text x="188.3" y="155.9" transform="rotate(-90 188.3 155.9)">GND</text>
<text x="190.2" y="155.9" transform="rotate(-90 190.2 155.9)">GND</text>
<text x="192.1" y="155.9" transform="rotate(-90 192.1 155.9)">GND</text>
<text x="194.1" y="155.9" transform="rotate(-90 194.1 155.9)">GND</text>
<text x="196" y="155.9" transform="rotate(-90 196 155.9)">GND</text>
<text x="201.8" y="155.9" transform="rotate(-90 201.8 155.9)">AGND</text>
<text x="205.1" y="151.9">SUSPEND</text>
</g>
<g font-size="1.7" fill="#f00">
<text x="53.7" y="49.3">USBJTAG_DP</text>
<text x="53.7" y="51.2">USBJTAG_DM</text>
<text x="91.3" y="49.3">USBJTAG_DP</text>
<text x="91.3" y="51.2">USBJTAG_DM</text>
<text x="242.9" y="65.7">FPGA_TCK</text>
<text x="242.9" y="67.6">FPGA_TDI</text>
<text x="242.9" y="71.5">FPGA_TMS</text>
<text x="242.9" y="69.6">FPGA_TDO</text>
<text x="262.6" y="67">FPGA_TCK</text>
<text x="262.6" y="68.9">FPGA_TDI</text>
<text x="262.8" y="70.6">FPGA_TDO</text>
<text x="273.2" y="68.9">[3]</text>
<text x="273.8" y="67">[3]</text>
<text x="274.1" y="70.6">[3]</text>
<text x="262.6" y="72.7">FPGA_TMS</text>
<text x="273.8" y="72.7">[3]</text>
<text x="149.2" y="100.4">USBJTAG_DP</text>
<text x="149.2" y="102.4">USBJTAG_DM</text>
<text x="243.8" y="108.2">PS_UART1_RX</text>
<text x="243.8" y="110.1">PS_UART1_TX</text>
<text x="263" y="109.4">PS_UART1_RX</text>
<text x="263.1" y="111.2">PS_UART1_TX</text>
<text x="277" y="111.2">[3]</text>
<text x="277.2" y="109.4">[3]</text>
<text x="136.7" y="119.8">EEDO</text>
<text x="156" y="114.1">EECS</text>
<text x="156" y="116">EECK</text>
<text x="156" y="117.9">EEDI</text>
<text x="148.3" y="129.4">USB_CLK_IN</text>
<text x="150.2" y="139">USB_CLK_OUT</text>
</g>
<g font-size="1.4">
<text x="30.9" y="11.7">5</text>
<text x="88.8" y="11.7">4</text>
<text x="146.7" y="11.7">3</text>
<text x="204.7" y="11.7">2</text>
<text x="262.6" y="11.7">1</text>
<text x=".5" y="36.3">D</text>
<text x="292" y="36.3">D</text>
<text x=".5" y="82.1">C</text>
<text x="292" y="82.1">C</text>
<text x=".5" y="128">B</text>
<text x="292" y="128">B</text>
<text x=".5" y="173.8">A</text>
<text x="292" y="173.8">A</text>
<text x="30.9" y="197">5</text>
<text x="88.8" y="197">4</text>
<text x="146.7" y="197">3</text>
<text x="204.7" y="197">2</text>
<text x="262.6" y="197">1</text>
</g>
</svg>
